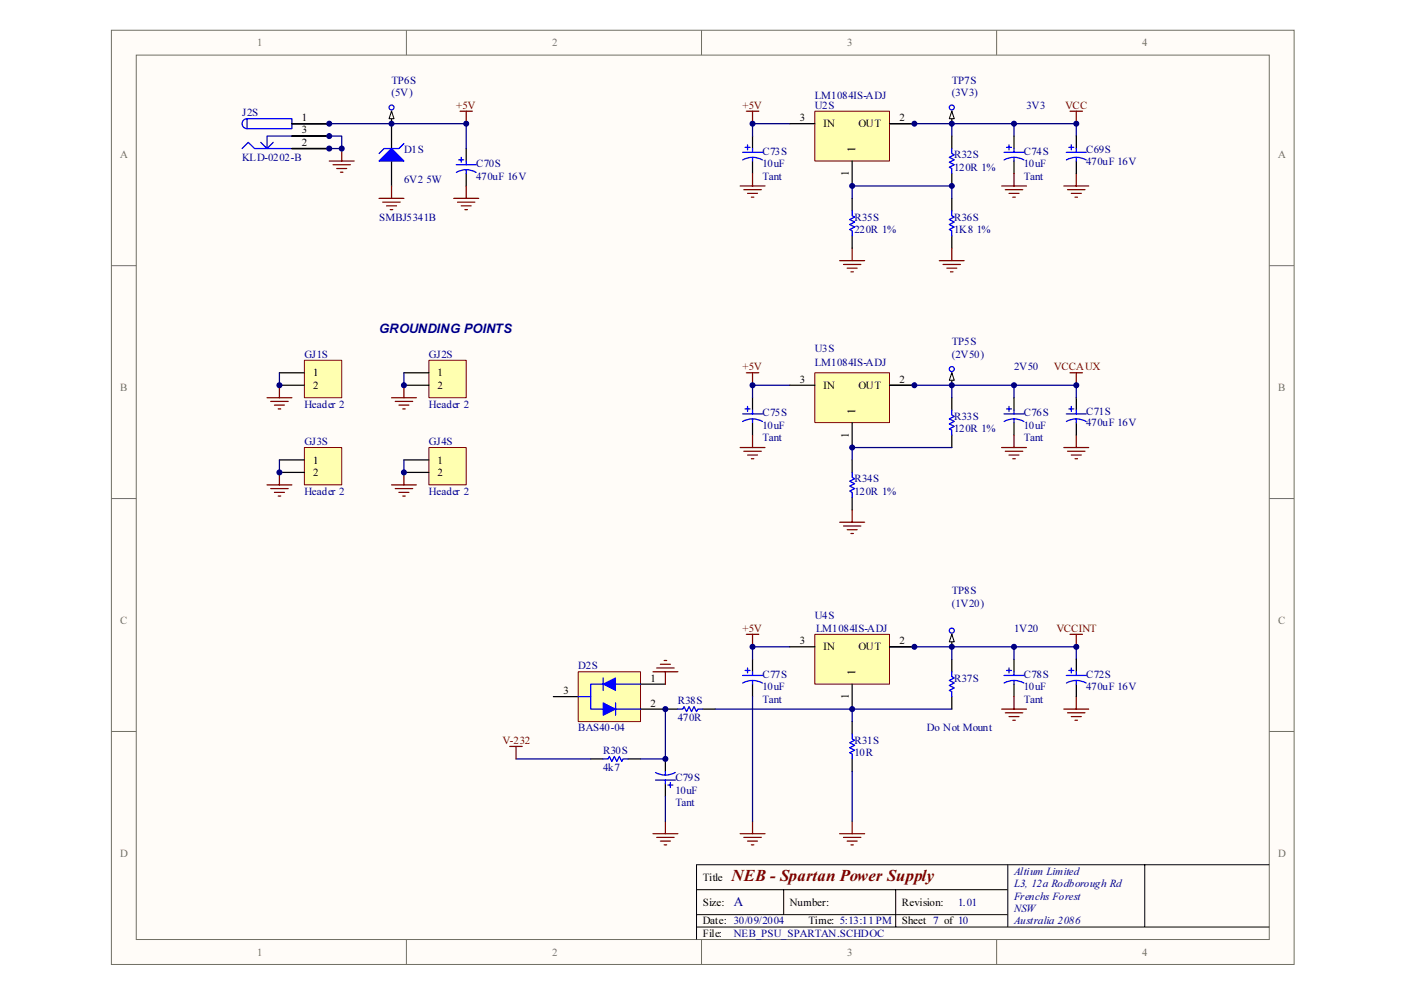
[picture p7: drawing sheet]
<svg xmlns="http://www.w3.org/2000/svg" width="297mm" height="210mm" viewBox="0 0 297 210" stroke-linecap="round" stroke-linejoin="round" font-family="sans-serif">
<g fill="#fffcf8" stroke="#706f64" stroke-width=".21">
<path d="M23.6 6.4h250.8v198.1h-250.8z" fill-rule="evenodd"/>
<path d="M28.9 11.7h240.2v187.5h-240.2z" fill-rule="evenodd"/>
</g>
<path d="M86.2 6.4v5.3M148.7 6.4v5.3M211.3 6.4v5.3M23.6 56.3h5.3M269.1 56.3h5.3M23.6 105.7h5.3M269.1 105.7h5.3M23.6 155.1h5.3M269.1 155.1h5.3M86.2 199.2v5.3M148.7 199.2v5.3M211.3 199.2v5.3" fill="none" stroke="#706f64" stroke-width=".21"/>
<path d="M147.7 188.6h66M147.7 196.6h121.4M147.7 193.9h66M166.2 188.6v5.3M189.9 188.6v8M213.7 183.3v13.3M242.7 183.3h-95v15.9M269.1 183.3h-26.4v13.3" fill="none" stroke="#000" stroke-width=".21"/>
<path d="M69.8 28.9h2.7v2.6h-2.7M193.9 26.2h34.3v2.7M201.8 26.2v2.7M215 26.2v2.7M193.9 137.1h34.3v2.7M201.8 137.1v2.7M215 137.1v2.7" fill="none" stroke="#000080" stroke-width=".26"/>
<path d="M159.6 28.9v2.6M159.6 34.1v2.7M215 28.9v2.6M215 34.1v2.7M159.6 139.8v2.6M201.8 139.8v2.6M215 139.8v2.6M159.6 145.1v2.6M180.7 153v2.6M201.8 147.7v2.6M215 145.1v2.6M180.7 160.9v2.7" fill="none" stroke="#000" stroke-width=".26"/>
<g fill="none" stroke="#00f" stroke-width=".26">
<path d="M157.5 33.9a4.3 4.3 0 0 1 4.1 0M157.5 32.3h4.2M158 31.2h1M158.5 30.7v1.1M159.6 31.5v.8M159.6 33.4v.7M212.9 32.3h4.2M212.9 33.9a4.3 4.3 0 0 1 4.2 0M213.4 31.2h1.1M213.9 30.7v1.1M215 31.5v.8M215 33.4v.7"/>
<path d="M157.5 144.8a4.3 4.3 0 0 1 4.1 0M157.5 143.2h4.2M158 142.2h1M158.5 141.6v1.1M159.6 142.4v.8M159.6 144.3v.8M180.7 155.6v1.1l.5 .3-1.1 .5 1.1 .5-1.1 .5 1.1 .6-1.1 .5 .6 .3v1M201.8 142.4v1.1l.5 .2-1 .6 1 .5-1 .5 1 .6-1 .5 .5 .2v1.1M212.9 143.2h4.2M212.9 144.8a4.3 4.3 0 0 1 4.2 0M213.4 142.2h1.1M213.9 141.6v1.1"/>
<path d="M215 142.4v.8M215 144.3v.8"/>
</g>
<g fill="none" stroke="#800000" stroke-width=".26">
<path d="M69.8 34.1h5.3M70.6 34.9h3.7M71.4 35.7h2.1M72.2 36.5h.5M72.5 31.5v2.6M97.5 23.6h2.7M98.8 23.6v2.6M98.8 39.4v2.7M156.9 39.4h5.3M159.6 36.8v2.6M212.4 39.4h5.2M215 36.8v2.6"/>
<path d="M225.5 39.4h5.3M226.9 23.6h2.6M228.2 23.6v2.6M228.2 36.8v2.6M96.2 42.1h5.3M97 42.9h3.7M97.8 43.6h2.1M98.6 44.4h.5M157.7 40.2h3.7M158.5 41h2.1M159.3 41.8h.5M178 55.3h5.3"/>
<path d="M178.8 56.1h3.7M179.6 56.9h2.1M180.4 57.6h.5M180.7 52.6v2.7M213.1 40.2h3.7M213.9 41h2.1M214.7 41.8h.6M226.3 40.2h3.7M227.1 41h2.2M227.9 41.8h.5M226.9 134.5h2.6M228.2 134.5v2.6"/>
<path d="M212.4 150.3h5.2M213.1 151.1h3.7M213.9 151.9h2.1M214.7 152.7h.6M215 147.7v2.6M225.5 150.3h5.3M226.3 151.1h3.7M227.1 151.9h2.2M227.9 152.7h.5M228.2 147.7v2.6M156.9 176.8h5.3M157.7 177.5h3.7"/>
<path d="M158.5 178.3h2.1M159.3 179.1h.5M159.6 174.1v2.7M178 176.8h5.3M178.8 177.5h3.7M179.6 178.3h2.1M180.4 179.1h.5M180.7 174.1v2.7"/>
</g>
<path d="M64.5 94.9h8v7.9h-8z" fill-rule="evenodd" fill="#ffffb0" stroke="#800000" stroke-width=".21"/>
<path d="M59.2 97.5h5.3M59.2 100.2h5.3" fill="none" stroke="#000" stroke-width=".26"/>
<path d="M64.5 76.4h8v7.9h-8z" fill-rule="evenodd" fill="#ffffb0" stroke="#800000" stroke-width=".21"/>
<path d="M59.2 79h5.3M59.2 81.7h5.3" fill="none" stroke="#000" stroke-width=".26"/>
<path d="M90.9 94.9h7.9v7.9h-7.9z" fill-rule="evenodd" fill="#ffffb0" stroke="#800000" stroke-width=".21"/>
<path d="M98.8 31.5v2.6M98.8 36.8v2.6M228.2 28.9v2.6M228.2 34.1v2.7M85.6 97.5h5.3M85.6 100.2h5.3M228.2 139.8v2.6M228.2 145.1v2.6" fill="none" stroke="#000" stroke-width=".26"/>
<g fill="none" stroke="#800000" stroke-width=".26">
<path d="M56.6 84.3h5.3M57.4 85.1h3.7M58.2 85.9h2.1M59 86.7h.5M59.2 81.7v2.6M83 84.3h5.3M83.8 85.1h3.7M84.6 85.9h2.1M85.4 86.7h.5M85.6 81.7v2.6M56.6 102.8h5.3M57.4 103.6h3.7"/>
<path d="M58.2 104.4h2.1M59 105.2h.5M59.2 100.2v2.6"/>
</g>
<path d="M69.8 26.2h13.2" fill="none" stroke="#000080" stroke-width=".26"/>
<g fill="none" stroke="#00f" stroke-width=".26">
<path d="M96.7 34.9h4.3M96.7 36.6a4.1 4.1 0 0 1 4.2 0M97.3 33.9h1M97.8 33.4v1M98.8 34.1v.8M98.8 36v.8M226.1 32.3h4.2M226.1 33.9a4.3 4.3 0 0 1 4.2 0M226.6 31.2h1.1M227.1 30.7v1.1M228.2 31.5v.8M228.2 33.4v.7"/>
<path d="M226.1 143.2h4.2M226.1 144.8a4.3 4.3 0 0 1 4.2 0M226.6 142.2h1.1M227.1 141.6v1.1M228.2 142.4v.8M228.2 144.3v.8"/>
</g>
<path d="M90.9 76.4h7.9v7.9h-7.9z" fill-rule="evenodd" fill="#ffffb0" stroke="#800000" stroke-width=".21"/>
<g fill="none" stroke="#000" stroke-width=".26">
<path d="M61.9 26.2h7.9M61.9 31.5h7.9M61.9 28.9h7.9M83 26.2v5.3M83 34.1v5.3M201.8 28.9v2.6M201.8 36.8v2.6M180.7 42.1v2.6M180.7 50v2.6M201.8 42.1v2.6M201.8 50v2.6M85.6 79h5.3"/>
<path d="M85.6 81.7h5.3M159.6 84.3v2.7M159.6 89.6v2.6M180.7 97.5v2.7M201.8 84.3v2.7M201.8 92.2v2.7M215 84.3v2.7M215 89.6v2.6M228.2 84.3v2.7M228.2 89.6v2.6M180.7 105.5v2.6"/>
</g>
<g fill="none" stroke="#800000" stroke-width=".26">
<path d="M83 39.4v2.7M80.4 42.1h5.2M81.1 42.9h3.8M82 43.6h2.1M82.7 44.4h.6M226.9 79h2.6M228.2 79v2.7M156.9 94.9h5.3M157.7 95.7h3.7M158.5 96.5h2.1M159.3 97.3h.5M159.6 92.2v2.7"/>
<path d="M212.4 94.9h5.2M213.1 95.7h3.7M213.9 96.5h2.1M214.7 97.3h.6M215 92.2v2.7M225.5 94.9h5.3M226.3 95.7h3.7M227.1 96.5h2.2M227.9 97.3h.5M228.2 92.2v2.7M83 102.8h5.3M83.8 103.6h3.7"/>
<path d="M84.6 104.4h2.1M85.4 105.2h.5M85.6 100.2v2.6M178 110.7h5.3M178.8 111.5h3.7M179.6 112.3h2.1M180.4 113.1h.5M180.7 108.1v2.6"/>
</g>
<g fill="none" stroke="#00f" stroke-width=".26">
<path d="M51.3 31.5l1.3-1.3 1.4 1.3h7.9M52.4 25.2h9.5v2.1h-9.5zM52.4 25.2a1.06 1.06 0 0 0-1.1 1 1.06 1.06 0 0 0 1.1 1.1M57.9 30.2l-1.3 1.3M61.9 28.9h-5.3v2.6l-1.3-1.3M85.6 30.4l-1 1.1h-3.2l-1 1.1M201.8 31.5v1.1l.5 .2-1 .6 1 .5-1 .5 1 .5-1 .6 .5 .2v1.1M180.7 44.7v1.1l.5 .2-1.1 .5 1.1 .6-1.1 .5 1.1 .5-1.1 .6 .6 .2v1.1M201.8 44.7v1.1l.5 .2-1 .5 1 .6-1 .5 1 .5-1 .6 .5 .2v1.1M157.5 89.4a4.3 4.3 0 0 1 4.1 0M157.5 87.8h4.2M158 86.7h1"/>
<path d="M158.5 86.2v1M159.6 87v.8M159.6 88.8v.8M201.8 87v1l.5 .3-1 .5 1 .5-1 .6 1 .5-1 .5 .5 .3v1M212.9 87.8h4.2M212.9 89.4a4.3 4.3 0 0 1 4.2 0M213.4 86.7h1.1M213.9 86.2v1M215 87v.8M215 88.8v.8M226.1 87.8h4.2M226.1 89.4a4.3 4.3 0 0 1 4.2 0"/>
<path d="M226.6 86.7h1.1M227.1 86.2v1M228.2 87v.8M228.2 88.8v.8M180.7 100.2v1l.5 .3-1.1 .5 1.1 .6-1.1 .5 1.1 .5-1.1 .5 .6 .3v1.1"/>
</g>
<path d="M59.2 79v2.7M85.6 79v2.7M59.2 97.5v2.7M85.6 97.5v2.7M167.5 81.7h-7.9v2.6M193.9 81.7h34.3v2.6M201.8 94.9h-21.1v2.6M201.8 81.7v2.6M215 81.7v2.6" fill="none" stroke="#000080" stroke-width=".26"/>
<path d="M80.4 34.1l2.6-2.6 2.6 2.6z" fill="#00f" stroke="#00f" stroke-width=".26"/>
<path d="M122.6 142.4h13.2v10.6h-13.2z" fill-rule="evenodd" fill="#ffffb0" stroke="#800000" stroke-width=".21"/>
<path d="M201.8 23.6v2.6M117.3 147.7h5.3M135.8 145.1h5.3M135.8 150.3h7.9M149 150.3h2.6M125.2 160.9h2.7M133.2 160.9h2.6M141.1 160.9v2.7M141.1 166.2v2.6" fill="none" stroke="#000" stroke-width=".26"/>
<g fill="none" stroke="#00f" stroke-width=".26">
<path d="M125.2 147.7v2.6h2.7M127.9 145.1h-2.7v2.6h-2.6M127.9 143.7v2.7M130.5 145.1h5.3M130.5 149v2.7M130.5 150.3h5.3M143.7 150.3h1.1l.2-.5 .6 1.1 .5-1.1 .5 1.1 .5-1.1 .6 1.1 .3-.6h1M127.9 160.9h1l.3-.5 .5 1 .6-1 .5 1 .5-1 .5 1 .3-.5h1.1M139 163.8a4.3 4.3 0 0 0 4.2 0M139 165.4h4.2M141.1 163.6v.7M141.1 165.4v.8"/>
<path d="M141.6 166.5h1.1M142.1 165.9v1.1"/>
</g>
<g fill="#00f" stroke="#00f" stroke-width=".21">
<path d="M127.9 145.1l2.6-1.4v2.7z" fill-rule="evenodd"/>
<path d="M127.9 149l2.6 1.3-2.6 1.4z" fill-rule="evenodd"/>
</g>
<path d="M83 26.2h15.8v5.3M167.5 26.2h-7.9v2.7M167.5 137.1h-7.9v2.7M141.1 150.3v10.6h-5.3M159.6 147.7v26.4M109.4 160.9h15.8M141.1 168.8v5.3M180.7 163.6v10.5" fill="none" stroke="#000080" stroke-width=".26"/>
<g fill="none" stroke="#800000" stroke-width=".26">
<path d="M158.2 23.6h2.7M159.6 23.6v2.6M158.2 79h2.7M159.6 79v2.7M158.2 134.5h2.7M159.6 134.5v2.6M108.1 158.3h2.6M109.4 158.3v2.6M138.4 142.4h5.3M139.2 141.6h3.7M140 140.8h2.1M140.8 140h.5"/>
<path d="M141.1 142.4v2.7M138.4 176.8h5.3M139.2 177.5h3.7M140 178.3h2.1M140.8 179.1h.5M141.1 174.1v2.7"/>
</g>
<path d="M201.8 23.6l.5 1.6h-1z" fill="#fffcf8" stroke="#000" stroke-width=".21"/>
<circle cx="201.8" cy="22.8" r=".52" fill="none" stroke="#00f" stroke-width=".26"/>
<path d="M201.8 79v2.7" fill="none" stroke="#000" stroke-width=".26"/>
<path d="M201.8 79l.5 1.6h-1z" fill="#fffcf8" stroke="#000" stroke-width=".21"/>
<circle cx="201.8" cy="78.3" r=".53" fill="none" stroke="#00f" stroke-width=".26"/>
<path d="M201.8 134.5v2.6" fill="none" stroke="#000" stroke-width=".26"/>
<path d="M201.8 134.5l.5 1.6h-1z" fill="#fffcf8" stroke="#000" stroke-width=".21"/>
<circle cx="201.8" cy="133.7" r=".53" fill="none" stroke="#00f" stroke-width=".26"/>
<path d="M83 23.6v2.6" fill="none" stroke="#000" stroke-width=".26"/>
<path d="M83 23.6l.5 1.6h-1z" fill="#fffcf8" stroke="#000" stroke-width=".21"/>
<circle cx="83" cy="22.8" r=".52" fill="none" stroke="#00f" stroke-width=".26"/>
<path d="M199.2 55.3h5.2M199.9 56.1h3.7M200.7 56.9h2.2M201.5 57.6h.6M201.8 52.6v2.7" fill="none" stroke="#800000" stroke-width=".26"/>
<path d="M180.7 42.1v-2.7h21.1v2.7" fill="none" stroke="#000080" stroke-width=".26"/>
<path d="M172.8 23.6h15.8v10.5h-15.8z" fill-rule="evenodd" fill="#ffffb0" stroke="#800000" stroke-width=".21"/>
<path d="M167.5 26.2h5.3M180.7 34.1v5.3M188.6 26.2h5.3" fill="none" stroke="#000" stroke-width=".26"/>
<path d="M172.8 134.5h15.8v10.6h-15.8z" fill-rule="evenodd" fill="#ffffb0" stroke="#800000" stroke-width=".21"/>
<path d="M167.5 137.1h5.3M188.6 137.1h5.3M180.7 145.1v5.2" fill="none" stroke="#000" stroke-width=".26"/>
<path d="M172.8 79h15.8v10.6h-15.8z" fill-rule="evenodd" fill="#ffffb0" stroke="#800000" stroke-width=".21"/>
<path d="M167.5 81.7h5.3M180.7 89.6v5.3M188.6 81.7h5.3" fill="none" stroke="#000" stroke-width=".26"/>
<path d="M151.6 150.3h50.2M180.7 150.3v2.7" fill="none" stroke="#000080" stroke-width=".26"/>
<g fill="#000080" stroke="#000080" stroke-width=".21">
<circle cx="59.2" cy="100.2" r=".53"/>
<circle cx="59.2" cy="81.7" r=".53"/>
<circle cx="69.8" cy="31.5" r=".53"/>
<circle cx="69.8" cy="28.9" r=".53"/>
<circle cx="69.8" cy="26.2" r=".53"/>
<circle cx="72.4" cy="31.5" r=".53"/>
<circle cx="83" cy="26.2" r=".53"/>
<circle cx="85.6" cy="100.2" r=".53"/>
<circle cx="85.6" cy="81.7" r=".53"/>
<circle cx="98.8" cy="26.2" r=".53"/>
<circle cx="141.1" cy="160.9" r=".53"/>
<circle cx="141.1" cy="150.3" r=".53"/>
<circle cx="159.5" cy="137.1" r=".53"/>
<circle cx="159.5" cy="81.7" r=".53"/>
<circle cx="159.6" cy="26.2" r=".53"/>
<circle cx="180.7" cy="150.3" r=".53"/>
<circle cx="180.7" cy="94.9" r=".53"/>
<circle cx="180.7" cy="39.4" r=".52"/>
<circle cx="193.9" cy="137.1" r=".52"/>
<circle cx="193.9" cy="81.7" r=".52"/>
<circle cx="193.9" cy="26.2" r=".52"/>
<circle cx="201.8" cy="137.1" r=".53"/>
<circle cx="201.8" cy="81.7" r=".53"/>
<circle cx="201.8" cy="39.4" r=".52"/>
<circle cx="201.8" cy="26.2" r=".53"/>
<circle cx="215" cy="137.1" r=".53"/>
<circle cx="215" cy="81.7" r=".53"/>
<circle cx="215" cy="26.2" r=".53"/>
<circle cx="228.2" cy="137.1" r=".53"/>
<circle cx="228.2" cy="81.7" r=".53"/>
<circle cx="228.2" cy="26.2" r=".53"/>
</g>
<text font-size="3.6" fill="#800000" x="155.1" y="186.8">NEB - Spartan Power Supply</text>
<text font-size="2.9" fill="#000080" x="155.6" y="192.2">A</text>
<text font-size="2.8" fill="#000080" x="80.4" y="70.5">GROUNDING POINTS</text>
<g font-size="2.4" fill="#706f64">
<text x="54.5" y="9.8">1</text>
<text x="117.1" y="9.8">2</text>
<text x="179.6" y="9.8">3</text>
<text x="242.2" y="9.8">4</text>
<text x="25.5" y="33.6">A</text>
<text x="271" y="33.6">A</text>
<text x="25.5" y="83">B</text>
<text x="271" y="83">B</text>
<text x="25.5" y="132.4">C</text>
<text x="271" y="132.4">C</text>
<text x="25.5" y="181.7">D</text>
<text x="271" y="181.7">D</text>
<text x="54.5" y="202.6">1</text>
<text x="117.1" y="202.6">2</text>
<text x="179.6" y="202.6">3</text>
<text x="242.2" y="202.6">4</text>
</g>
<g font-size="2.4" fill="#000080">
<text x="83" y="17.7">TP6S</text>
<text x="201.8" y="17.7">TP7S</text>
<text x="83" y="20.4">(5V)</text>
<text x="172.8" y="23">U2S</text>
<text x="172.8" y="20.9">LM1084IS-ADJ</text>
<text x="201.8" y="20.4">(3V3)</text>
<text x="217.6" y="23">3V3</text>
<text x="51.3" y="24.6">J2S</text>
<text x="51.3" y="34.1">KLD-0202-B</text>
<text x="85.7" y="32.5">D1S</text>
<text x="101" y="35.4">C70S</text>
<text x="161.7" y="32.8">C73S</text>
<text x="161.7" y="35.4">10uF</text>
<text x="202.3" y="33.6">R32S</text>
<text x="217.1" y="32.8">C74S</text>
<text x="217.1" y="35.4">10uF</text>
<text x="230.3" y="32.5">C69S</text>
<text x="230.3" y="34.9">470uF 16V</text>
<text x="85.7" y="38.9">6V2 5W</text>
<text x="101" y="38.1">470uF 16V</text>
<text x="161.7" y="38.1">Tant</text>
<text x="202.3" y="36.2">120R 1%</text>
<text x="217.1" y="38.1">Tant</text>
<text x="80.4" y="46.8">SMBJ5341B</text>
<text x="181.2" y="46.8">R35S</text>
<text x="202.3" y="46.8">R36S</text>
<text x="181.2" y="49.4">220R 1%</text>
<text x="202.3" y="49.4">1K8 1%</text>
<text x="64.5" y="75.8">GJ1S</text>
<text x="90.9" y="75.8">GJ2S</text>
<text x="172.8" y="74.5">U3S</text>
<text x="172.8" y="77.7">LM1084IS-ADJ</text>
<text x="201.8" y="73.2">TP5S</text>
<text x="201.8" y="75.8">(2V50)</text>
<text x="215" y="78.5">2V50</text>
<text x="64.5" y="86.4">Header 2</text>
<text x="90.9" y="86.4">Header 2</text>
<text x="161.7" y="88.2">C75S</text>
<text x="202.3" y="89">R33S</text>
<text x="217.1" y="88.2">C76S</text>
<text x="230.3" y="88">C71S</text>
<text x="64.5" y="94.3">GJ3S</text>
<text x="90.9" y="94.3">GJ4S</text>
<text x="161.7" y="93.5">Tant</text>
<text x="161.7" y="90.9">10uF</text>
<text x="202.3" y="91.7">120R 1%</text>
<text x="217.1" y="93.5">Tant</text>
<text x="217.1" y="90.9">10uF</text>
<text x="230.3" y="90.4">470uF 16V</text>
<text x="64.5" y="104.9">Header 2</text>
<text x="90.9" y="104.9">Header 2</text>
<text x="181.2" y="102.3">R34S</text>
<text x="181.2" y="104.9">120R 1%</text>
<text x="172.8" y="131.3">U4S</text>
<text x="201.8" y="126">TP8S</text>
<text x="201.8" y="128.7">(1V20)</text>
<text x="173" y="133.9">LM1084IS-ADJ</text>
<text x="215" y="133.9">1V20</text>
<text x="122.6" y="141.9">D2S</text>
<text x="161.7" y="143.7">C77S</text>
<text x="217.1" y="143.7">C78S</text>
<text x="230.3" y="143.7">C72S</text>
<text x="143.7" y="149.3">R38S</text>
<text x="161.7" y="149">Tant</text>
<text x="161.7" y="146.3">10uF</text>
<text x="202.3" y="144.5">R37S</text>
<text x="217.1" y="149">Tant</text>
<text x="217.1" y="146.3">10uF</text>
<text x="230.3" y="146.3">470uF 16V</text>
<text x="122.6" y="155.1">BAS40-04</text>
<text x="143.7" y="153">470R</text>
<text x="196.5" y="155.1">Do Not Mount</text>
<text x="127.9" y="159.8">R30S</text>
<text x="181.2" y="157.7">R31S</text>
<text x="181.2" y="160.4">10R</text>
<text x="127.9" y="163.5">4k7</text>
<text x="143.2" y="165.6">C79S</text>
<text x="143.2" y="170.9">Tant</text>
<text x="143.2" y="168.3">10uF</text>
<text x="215" y="185.4">Altium Limited</text>
<text x="215" y="188.1">L3, 12a Rodborough Rd</text>
<text x="215" y="190.7">Frenchs Forest</text>
<text x="203.1" y="192">1.01</text>
<text x="215" y="193.4">NSW</text>
<text x="215" y="196">Australia 2086</text>
<text x="155.6" y="198.6">NEB_PSU_SPARTAN.SCHDOC</text>
</g>
<g font-size="2.4" fill="#800000">
<text x="96.7" y="23">+5V</text>
<text x="157.5" y="23">+5V</text>
<text x="225.8" y="23">VCC</text>
<text x="157.5" y="78.5">+5V</text>
<text x="223.5" y="78.5">VCCAUX</text>
<text x="157.5" y="133.9">+5V</text>
<text x="224" y="133.9">VCCINT</text>
<text x="106.5" y="157.7">V-232</text>
</g>
<g font-size="2.4">
<text x="64" y="25.7">1</text>
<text x="64" y="28.3">3</text>
<text x="169.6" y="25.7">3</text>
<text x="174.6" y="27">IN</text>
<text x="182" y="27">OUT</text>
<text x="190.7" y="25.7">2</text>
<text x="64" y="30.9">2</text>
<text x="181.3" y="32.3" transform="rotate(-90 181.3 32.3)">1</text>
<text x="180" y="37.3" transform="rotate(-90 180 37.3)">1</text>
<text x="66.4" y="79.8">1</text>
<text x="66.4" y="82.4">2</text>
<text x="92.8" y="79.8">1</text>
<text x="92.8" y="82.4">2</text>
<text x="169.6" y="81.1">3</text>
<text x="174.6" y="82.4">IN</text>
<text x="182" y="82.4">OUT</text>
<text x="190.7" y="81.1">2</text>
<text x="181.3" y="87.8" transform="rotate(-90 181.3 87.8)">1</text>
<text x="180" y="92.8" transform="rotate(-90 180 92.8)">1</text>
<text x="66.4" y="98.3">1</text>
<text x="66.4" y="100.9">2</text>
<text x="92.8" y="98.3">1</text>
<text x="92.8" y="100.9">2</text>
<text x="169.6" y="136.6">3</text>
<text x="174.6" y="137.9">IN</text>
<text x="182" y="137.9">OUT</text>
<text x="190.7" y="136.6">2</text>
<text x="181.3" y="143.2" transform="rotate(-90 181.3 143.2)">1</text>
<text x="119.4" y="147.2">3</text>
<text x="137.9" y="144.5">1</text>
<text x="137.9" y="149.8">2</text>
<text x="180" y="148.3" transform="rotate(-90 180 148.3)">1</text>
<text x="149" y="186.8">Title</text>
<text x="149" y="192">Size:</text>
<text x="149" y="196">Date: 30/09/2004</text>
<text x="167.5" y="192">Number:</text>
<text x="171.4" y="196">Time: 5:13:11 PM</text>
<text x="191.2" y="192">Revision:</text>
<text x="191.2" y="196">Sheet 7 of 10</text>
<text x="149" y="198.6">File:</text>
</g>
</svg>
